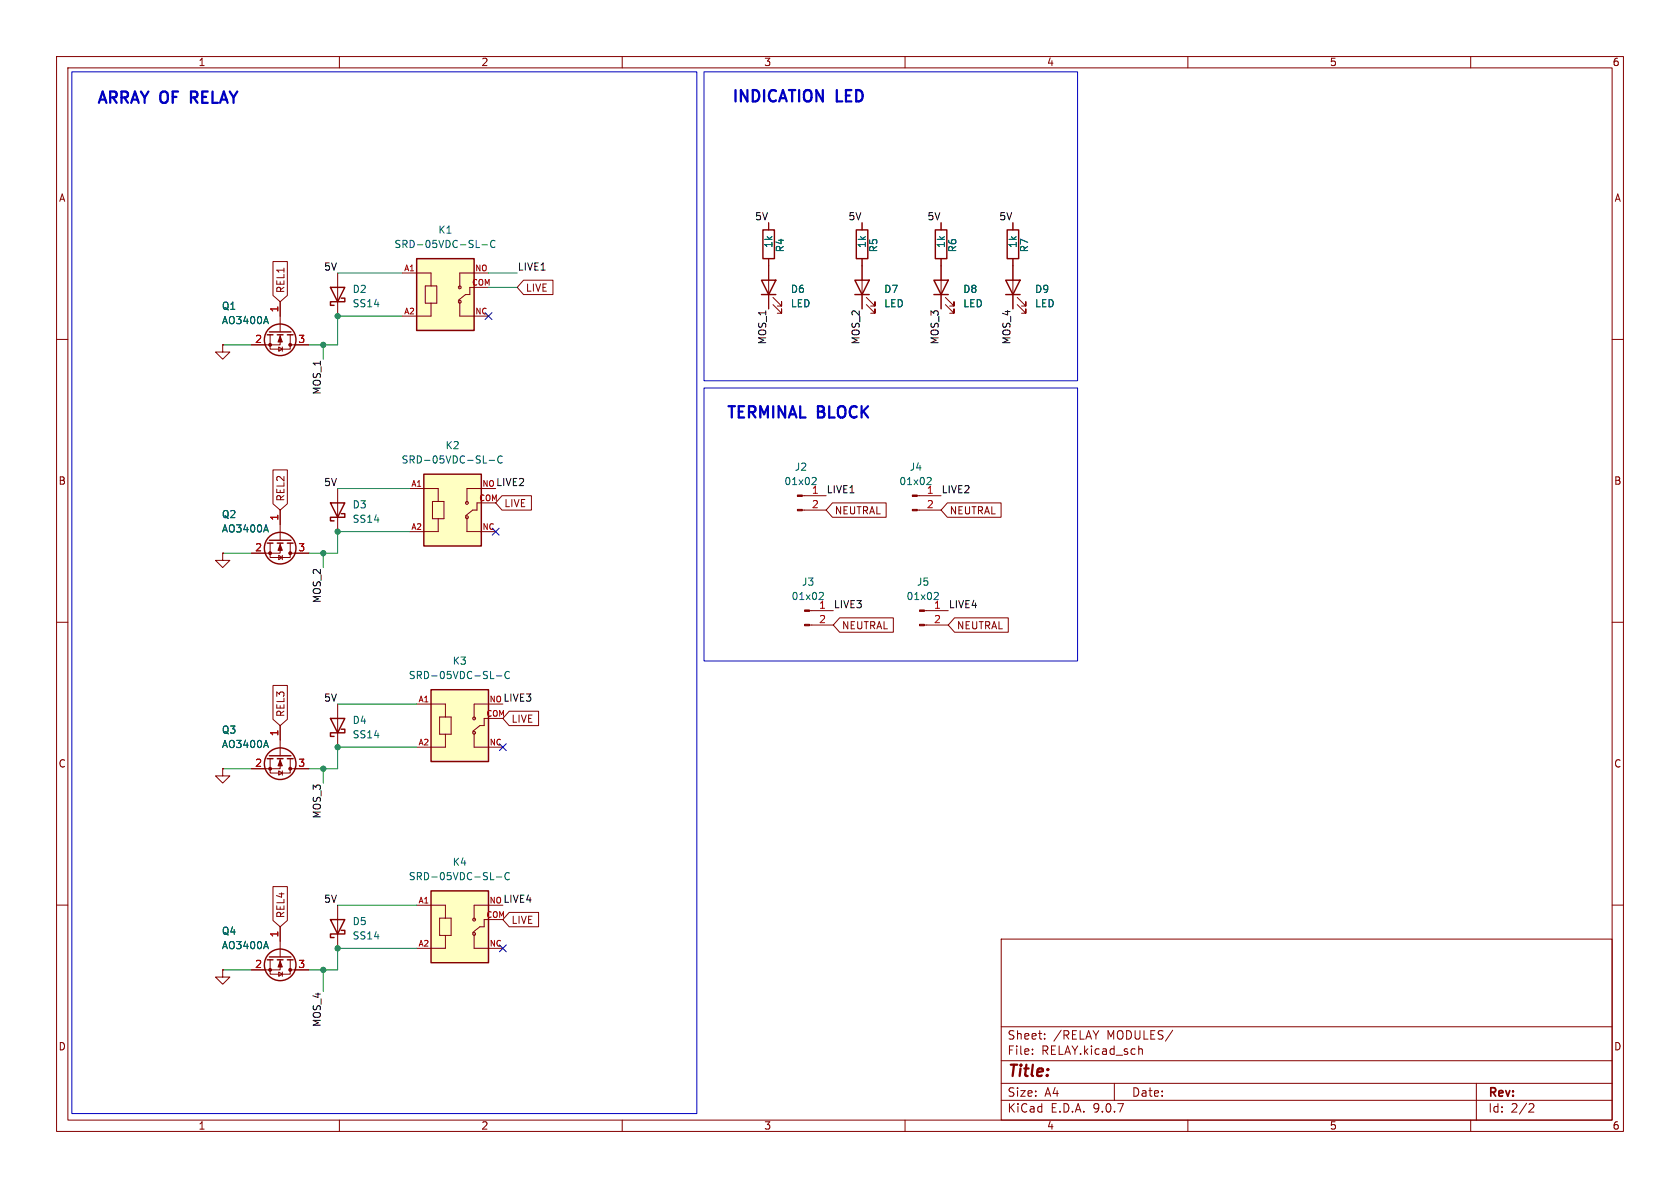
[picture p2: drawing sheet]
<svg xmlns="http://www.w3.org/2000/svg" width="297mm" height="210mm" viewBox="0 0 297 210" stroke-linecap="round" stroke-linejoin="round" font-family="sans-serif">
<g fill="none" stroke="#840000" stroke-width=".18">
<path d="M10 10h277v190h-277zM12 12h273v186h-273zM60 10v2M110 10v2M160 10v2M210 10v2M260 10v2M135.9 39.4v1.2M47.8 59.2v2.5h3.5v-2.5M49.5 59.2v1.8h-5.1M49.5 53.3v5.4M59.7 48.3v7.6"/>
<path d="M135.9 45.7v8.9M136.7 53.8l1.5 1.6v-.8v.8h-.8M136.7 52.6l1.5 1.5v-.8v.8h-.8M10 60h2M49.3 61.3l.6 .4-.6 .4zM49.9 61.3v.8M51.3 61h3.3M285 60h2M47.8 96v2.6h3.5v-2.6M49.3 98.2l.6 .4-.6 .3zM49.5 96v1.8h-5.1M49.5 90.2v5.3"/>
<path d="M49.9 98.2v.7M51.3 97.8h3.3M10 110h2M285 110h2M59.7 124.5v7.6M10 160h2M177 166h108v32h-108zM285 160h2M60 198v2M110 198v2M160 198v2M177 194.5h108"/>
<path d="M177 191.5h108M177 187.5h108M177 181.5h108M182.5 186.3v.1M182.5 185.5v.1M184.7 183.6v.1M184.7 182.8v.1M197 191.5v3M201.4 185.5h.5l.1 .9M210 198v2M260 198v2M261 191.5v6.5"/>
<path d="M270.5 195.1l.5 .1 .2 .3-1 1.1h1"/>
</g>
<g fill="none" stroke="#840000" stroke-width=".25">
<path d="M47.2 59.2h1.1M47.6 58.7h3.8M49 59.2h1M50.8 59.2h1M58.4 50.8h2.6l-1.3 2.5zM60.3 52.7h.7v.6h-2.6v.7h.7M134.6 49.5h2.6l-1.3 2.6zM134.6 52.1h2.6M134.9 40.6h2v5.1h-2zM47.2 96h1.1M47.6 95.5h3.8M49 96h1"/>
<path d="M50.8 96h1M58.4 127h2.6l-1.3 2.5zM60.3 128.9h.7v.6h-2.6v.7h.7"/>
<circle cx="49.5" cy="60.1" r="2.79"/>
<circle cx="49.5" cy="96.9" r="2.79"/>
</g>
<g fill="#840000" stroke="#840000" stroke-width=".18">
<path d="M49.5 96.3l.4 1h-.8z"/>
<path d="M49.5 59.4l.4 1.1h-.8z"/>
<circle cx="51.3" cy="97.8" r=".25"/>
<circle cx="47.8" cy="97.8" r=".25"/>
<circle cx="51.3" cy="61" r=".25"/>
<circle cx="47.8" cy="61" r=".25"/>
</g>
<path d="M47 56l.5 1.2M47 92.8l.5 1.3" fill="none" stroke="#006464" stroke-width=".18"/>
<path d="M73.7 45.7h10.1v12.7h-10.1z" fill="#ffffc2"/>
<g fill="none" stroke="#840000" stroke-width=".18">
<path d="M71.1 48.3h5.1v2.2M75.2 50.5h2v3.1h-2zM76.2 53.6v2.3h-5.1M81.3 53.3v2.6h5.1M83.1 50.8v1.3h-.8l-1.3 1M83.8 50.8h2.6M86.4 48.3h-5.1v2.5M39.4 61v1.2h1.2l-1.2 1.3-1.3-1.3h1.3M39.4 61h.1"/>
<circle cx="81.3" cy="50.8" r=".25"/>
<circle cx="81.3" cy="53.3" r=".25"/>
</g>
<path d="M73.7 45.7h10.1v12.7h-10.1z" fill="none" stroke="#840000" stroke-width=".25"/>
<path d="M85.2 43.3h1M87.5 42.6a.6 .6 0 0 0-.8 .4 .6 .6 0 0 0 .6 .8l.2-.2" fill="none" stroke="#006464" stroke-width=".18"/>
<path d="M74.9 83.8h10.2v12.7h-10.2z" fill="#ffffc2"/>
<g fill="none" stroke="#840000" stroke-width=".18">
<path d="M59.7 86.4v7.6M72.4 86.4h5.1v2.2M76.5 88.6h2v3.1h-2zM77.5 91.7v2.3h-5.1M82.5 91.4v2.6h5.1M84.3 88.9v1.3h-.7l-1.3 1M85.1 88.9h2.5M87.6 86.4h-5.1v2.5"/>
<circle cx="82.5" cy="91.4" r=".25"/>
<circle cx="82.5" cy="88.9" r=".25"/>
</g>
<path d="M58.4 88.9h2.6l-1.3 2.5zM60.3 90.8h.7v.6h-2.6v.7h.7M74.9 83.8h10.2v12.7h-10.2z" fill="none" stroke="#840000" stroke-width=".25"/>
<path d="M86.5 81.4h.9M88.8 80.7a.6 .6 0 0 0-.9 .4 .6 .6 0 0 0 .6 .8l.3-.2" fill="none" stroke="#006464" stroke-width=".18"/>
<path d="M76.2 121.9h10.2v12.7h-10.2z" fill="#ffffc2"/>
<g fill="none" stroke="#840000" stroke-width=".18">
<path d="M166.4 47v7.6M167.1 53.8l1.6 1.6v-.8v.8h-.8M167.1 52.6l1.6 1.5v-.8v.8h-.8M39.4 97.8v1.3h1.2l-1.2 1.2-1.3-1.2h1.3M39.4 97.8h.1M141.8 87.6h4.2M141.8 90.2h4.2M162.2 87.6h4.2M162.2 90.2h4.2M143.1 108h4.2M143.1 110.5h4.2M163.4 108h4.2"/>
<path d="M163.4 110.5h4.2M39.4 135.9v1.3h1.2l-1.2 1.2-1.3-1.2h1.3M39.4 135.9h.1M47.8 134.1v2.6h3.5v-2.6M49.3 136.3l.6 .4-.6 .3zM49.5 134.1v1.8h-5.1M49.5 128.3v5.3M49.9 136.3v.7M51.3 135.9h3.3M73.7 124.5h5v2.2M77.7 126.7h2.1v3.1h-2.1zM78.7 129.8v2.3h-5"/>
<path d="M83.8 129.5v2.6h5.1M85.6 127v1.3h-.8l-1.2 1M86.4 127h2.5M88.9 124.5h-5.1v2.5M59.7 160v7.6"/>
<circle cx="83.8" cy="129.5" r=".25"/>
<circle cx="83.8" cy="127" r=".25"/>
</g>
<g fill="none" stroke="#840000" stroke-width=".25">
<path d="M165.1 49.5h2.5l-1.2 2.6zM165.1 52.1h2.5M47.2 134.1h1.1M47.6 133.6h3.8M49 134.1h1M50.8 134.1h1M76.2 121.9h10.2v12.7h-10.2zM58.4 162.6h2.6l-1.3 2.5zM60.3 164.5h.7v.6h-2.6v.6h.7"/>
<circle cx="49.5" cy="135" r="2.79"/>
</g>
<path d="M143.8 84.4l.4 .1 .1 .3-.8 .9M164.1 84.4l.4 .1 .1 .3-.8 .9M87.8 119.5h.9M90 118.8a.6 .6 0 0 0-.8 .4 .6 .6 0 0 0 .6 .8l.2-.2M145 104.7l.4 .1 .2 .3-.8 .9M165.3 104.7l.5 .1 .1 .3-.8 .9M47 130.9l.5 1.3" fill="none" stroke="#006464" stroke-width=".18"/>
<g fill="#840000" stroke="#840000" stroke-width=".18">
<path d="M162.6 107.8h.8v.3h-.8z"/>
<path d="M162.6 110.4h.8v.2h-.8z"/>
<path d="M141 87.5h.8v.3h-.8z"/>
<path d="M141 90h.8v.3h-.8z"/>
<path d="M142.2 107.8h.9v.3h-.9z"/>
<path d="M142.2 110.4h.9v.2h-.9z"/>
<path d="M161.3 87.5h.9v.3h-.9z"/>
<path d="M161.3 90h.9v.3h-.9z"/>
<path d="M49.5 134.4l.4 1h-.8z"/>
<circle cx="51.3" cy="135.9" r=".25"/>
<circle cx="47.8" cy="135.9" r=".25"/>
</g>
<path d="M76.2 157.5h10.2v12.7h-10.2z" fill="#ffffc2"/>
<g fill="none" stroke="#840000" stroke-width=".18">
<path d="M135.9 39.4v1.2M152.4 39.4v1.2M166.4 39.4v1.2M179.1 39.4v1.2M48.3 46.2h2.5v6l-1.3 1.1-1.2-1.1zM49.5 53.3v2.6M92.6 49.5h5.2v2.6h-5.2l-1.2-1.3zM135.9 45.7v3.8M135.9 52.1v2.5M152.4 45.7v8.9M153.2 53.8l1.5 1.6v-.8v.8h-.8M153.2 52.6l1.5 1.5v-.8v.8h-.8"/>
<path d="M166.4 45.7v3.8M166.4 52.1v2.5M179.1 45.7v8.9M179.8 53.8l1.6 1.6v-.8v.8h-.8M179.8 52.6l1.6 1.5v-.8v.8h-.8M39.4 61h.1M44.4 61h2.6M52.1 61h2.5M39.4 97.8h.1M44.4 97.8h2.6M48.3 83.1h2.5v6l-1.3 1.1-1.2-1.1zM49.5 90.2v2.5"/>
<path d="M52.1 97.8h2.5M88.7 87.6h5.2v2.6h-5.2l-1.1-1.3zM147.2 88.9h9.5v2.5h-9.5l-1.2-1.2zM167.5 88.9h9.5v2.5h-9.5l-1.1-1.2zM148.4 109.2h9.5v2.6h-9.5l-1.1-1.3zM168.8 109.2h9.4v2.6h-9.4l-1.2-1.3zM39.4 135.9h.1M44.4 135.9h2.6M48.3 121.2h2.5v6l-1.3 1.1-1.2-1.1zM49.5 128.3v2.5M52.1 135.9h2.5M90 125.7h5.2v2.6h-5.2l-1.1-1.3z"/>
<path d="M48.3 156.7h2.5v6l-1.3 1.1-1.2-1.1zM39.4 171.5v1.2h1.2l-1.2 1.3-1.3-1.3h1.3M39.4 171.5h.1M47.8 169.7v2.5h3.5v-2.5M49.3 171.8l.6 .4-.6 .4zM49.5 169.7v1.8h-5.1M49.5 163.8v5.4M49.9 171.8v.8M51.3 171.5h3.3M73.7 160h5v2.3M77.7 162.3h2.1v3.1h-2.1zM78.7 165.4v2.2h-5"/>
<path d="M83.8 165.1v2.5h5.1M85.6 162.6v1.2h-.8l-1.2 1M86.4 162.6h2.5M88.9 160h-5.1v2.6M90 161.3h5.2v2.5h-5.2l-1.1-1.2z"/>
<circle cx="83.8" cy="165.1" r=".25"/>
<circle cx="83.8" cy="162.6" r=".25"/>
</g>
<g fill="none" stroke="#840000" stroke-width=".25">
<path d="M151.1 49.5h2.6l-1.3 2.6zM151.1 52.1h2.6M151.4 40.6h2v5.1h-2zM165.4 40.6h2v5.1h-2zM177.8 49.5h2.5l-1.2 2.6zM177.8 52.1h2.5M178.1 40.6h2v5.1h-2zM76.2 157.5h10.2v12.7h-10.2zM47.2 169.7h1.1M47.6 169.2h3.8M49 169.7h1M50.8 169.7h1"/>
<circle cx="49.5" cy="170.6" r="2.79"/>
</g>
<path d="M47 56l.5 1.2M47 92.8l.5 1.3M47 130.9l.5 1.3M87.8 155h.9M90 154.4a.6 .6 0 0 0-.8 .4 .6 .6 0 0 0 .6 .7l.2-.1M47 166.4l.5 1.3" fill="none" stroke="#006464" stroke-width=".18"/>
<g fill="#840000" stroke="#840000" stroke-width=".18">
<path d="M49.5 169.9l.4 1h-.8z"/>
<circle cx="51.3" cy="171.4" r=".25"/>
<circle cx="47.8" cy="171.4" r=".25"/>
</g>
<g fill="none" stroke="#009600" stroke-width=".18">
<path d="M59.7 48.3h11.4M71.1 55.9h-11.4v5.1h-5.1M86.4 48.3h5M86.4 50.8h5M39.4 61h5M57.1 61v2.5M39.4 97.8h5M57.1 97.8v2.5M59.7 86.4h12.7M72.4 94h-12.7v3.8h-5.1M39.4 135.9h5M57.1 135.9v2.5"/>
<path d="M59.7 124.5h14M73.7 132.1h-14v3.8h-5.1M39.4 171.5h5M57.1 171.5v3.8M59.7 160h14M73.7 167.6h-14v3.9h-5.1"/>
</g>
<path d="M85.8 55.3l1.2 1.2M87 55.3l-1.2 1.2M87 93.4l1.2 1.2M88.2 93.4l-1.2 1.2M88.3 131.5l1.2 1.2M89.5 131.5l-1.2 1.2M88.3 167l1.2 1.2M89.5 167l-1.2 1.2" fill="none" stroke="#000084" stroke-width=".18"/>
<path d="M12.7 12.7h110.5v184.2h-110.5zM124.5 12.7h66v54.6h-66zM124.5 68.6h66v48.2h-66z" fill="none" stroke="#0000c2" stroke-width=".18"/>
<g fill="#009600" stroke="#009600" stroke-width=".18">
<circle cx="59.7" cy="132.1" r=".46"/>
<circle cx="57.1" cy="97.8" r=".46"/>
<circle cx="59.7" cy="55.9" r=".46"/>
<circle cx="57.1" cy="61" r=".46"/>
<circle cx="59.7" cy="94" r=".46"/>
<circle cx="59.7" cy="167.6" r=".46"/>
<circle cx="57.1" cy="135.9" r=".46"/>
<circle cx="57.1" cy="171.5" r=".46"/>
</g>
<g font-size="2.8" fill="#0000c2">
<text x="16.9" y="18.9">ARRAY OF</text>
<text x="34.5" y="18.9">RELAY</text>
<text x="129.2" y="18.6">INDICATION</text>
<text x="147.9" y="18.6">LED</text>
<text x="128.2" y="74.5">TERMINAL BLOCK</text>
</g>
<text font-size="2.8" fill="#840000" x="178" y="190.9">Title:</text>
<g font-size="2.1" fill="#840000">
<text x="178" y="184">Sheet:</text>
<text x="186.2" y="184">/RELAY</text>
<text x="195.7" y="184">MODULES/</text>
<text x="178" y="186.7">File:</text>
<text x="184.1" y="186.7">RELAY.kicad_sch</text>
<text x="178" y="196.9">KiCad</text>
<text x="178" y="194.1">Size:</text>
<text x="184.7" y="194.1">A4</text>
<text x="185.7" y="196.9">E.D.A.</text>
<text x="193.3" y="196.9">9.0.7</text>
<text x="200" y="194.1">Date:</text>
<text x="263" y="194.3">Rev:</text>
<text x="263" y="196.9">Id:</text>
<text x="267.1" y="196.9">2/2</text>
</g>
<g font-size="1.8" fill="#840000">
<text x="35" y="11.9">1</text>
<text x="85" y="11.9">2</text>
<text x="135" y="11.9">3</text>
<text x="185" y="11.9">4</text>
<text x="235" y="11.9">5</text>
<text x="285" y="11.9">6</text>
<text x="10.3" y="35.9">A</text>
<text x="285.3" y="35.9">A</text>
<text x="50.5" y="51.9" transform="rotate(-90 50.5 51.9)">REL1</text>
<text x="92.9" y="51.8">LIVE</text>
<text x="10.3" y="85.9">B</text>
<text x="50.5" y="88.7" transform="rotate(-90 50.5 88.7)">REL2</text>
<text x="89.1" y="89.9">LIVE</text>
<text x="285.3" y="85.9">B</text>
<text x="147.5" y="91.1">NEUTRAL</text>
<text x="167.8" y="91.1">NEUTRAL</text>
<text x="148.7" y="111.4">NEUTRAL</text>
<text x="169.1" y="111.4">NEUTRAL</text>
<text x="50.5" y="126.8" transform="rotate(-90 50.5 126.8)">REL3</text>
<text x="90.3" y="128">LIVE</text>
<text x="10.3" y="135.9">C</text>
<text x="285.3" y="135.9">C</text>
<text x="50.5" y="162.4" transform="rotate(-90 50.5 162.4)">REL4</text>
<text x="90.3" y="163.5">LIVE</text>
<text x="10.3" y="185.9">D</text>
<text x="285.3" y="185.9">D</text>
<text x="35" y="199.9">1</text>
<text x="85" y="199.9">2</text>
<text x="135" y="199.9">3</text>
<text x="185" y="199.9">4</text>
<text x="235" y="199.9">5</text>
<text x="285" y="199.9">6</text>
</g>
<g font-size="1.8" fill="#006464">
<text x="77.4" y="41.5">K1</text>
<text x="69.6" y="44">SRD-05VDC-SL-C</text>
<text x="136.8" y="43.9" transform="rotate(-90 136.8 43.9)">1k</text>
<text x="138.8" y="44.7" transform="rotate(-90 138.8 44.7)">R4</text>
<text x="153.3" y="43.9" transform="rotate(-90 153.3 43.9)">1k</text>
<text x="155.3" y="44.7" transform="rotate(-90 155.3 44.7)">R5</text>
<text x="167.2" y="43.9" transform="rotate(-90 167.2 43.9)">1k</text>
<text x="169.3" y="44.7" transform="rotate(-90 169.3 44.7)">R6</text>
<text x="179.9" y="43.9" transform="rotate(-90 179.9 43.9)">1k</text>
<text x="182" y="44.7" transform="rotate(-90 182 44.7)">R7</text>
<text x="62.2" y="52">D2</text>
<text x="139.7" y="52">D6</text>
<text x="156.2" y="52">D7</text>
<text x="170.2" y="52">D8</text>
<text x="182.9" y="52">D9</text>
<text x="39.1" y="57.5">AO3400A</text>
<text x="39.1" y="55">Q1</text>
<text x="62.2" y="54.5">SS14</text>
<text x="139.7" y="54.5">LED</text>
<text x="156.2" y="54.5">LED</text>
<text x="170.2" y="54.5">LED</text>
<text x="182.9" y="54.5">LED</text>
<text x="70.9" y="82.1">SRD-05VDC-SL-C</text>
<text x="78.7" y="79.6">K2</text>
<text x="140.4" y="83.4">J2</text>
<text x="160.7" y="83.4">J4</text>
<text x="138.6" y="86">01x02</text>
<text x="143.4" y="87.4">1</text>
<text x="158.9" y="86">01x02</text>
<text x="163.8" y="87.4">1</text>
<text x="39.1" y="94.3">AO3400A</text>
<text x="39.1" y="91.8">Q2</text>
<text x="62.2" y="90.1">D3</text>
<text x="62.2" y="92.6">SS14</text>
<text x="139.8" y="106.3">01x02</text>
<text x="141.7" y="103.7">J3</text>
<text x="144.7" y="107.7">1</text>
<text x="160.2" y="106.3">01x02</text>
<text x="162" y="103.7">J5</text>
<text x="165" y="107.7">1</text>
<text x="79.9" y="117.7">K3</text>
<text x="72.2" y="120.2">SRD-05VDC-SL-C</text>
<text x="39.1" y="129.9">Q3</text>
<text x="62.2" y="128.2">D4</text>
<text x="62.2" y="130.7">SS14</text>
<text x="39.1" y="132.4">AO3400A</text>
<text x="72.2" y="155.8">SRD-05VDC-SL-C</text>
<text x="79.9" y="153.3">K4</text>
<text x="39.1" y="168">AO3400A</text>
<text x="39.1" y="165.5">Q4</text>
<text x="62.2" y="163.7">D5</text>
<text x="62.2" y="166.3">SS14</text>
</g>
<g font-size="1.8" fill="#0f0f0f">
<text x="133.4" y="39">5V</text>
<text x="149.9" y="39">5V</text>
<text x="163.9" y="39">5V</text>
<text x="176.6" y="39">5V</text>
<text x="57.2" y="47.9">5V</text>
<text x="91.4" y="47.9">LIVE1</text>
<text x="135.5" y="61" transform="rotate(-90 135.5 61)">MOS_1</text>
<text x="152.1" y="61" transform="rotate(-90 152.1 61)">MOS_2</text>
<text x="166" y="61" transform="rotate(-90 166 61)">MOS_3</text>
<text x="178.7" y="61" transform="rotate(-90 178.7 61)">MOS_4</text>
<text x="56.8" y="69.9" transform="rotate(-90 56.8 69.9)">MOS_1</text>
<text x="57.2" y="86">5V</text>
<text x="87.6" y="86">LIVE2</text>
<text x="146" y="87.3">LIVE1</text>
<text x="166.4" y="87.3">LIVE2</text>
<text x="56.8" y="106.7" transform="rotate(-90 56.8 106.7)">MOS_2</text>
<text x="147.3" y="107.6">LIVE3</text>
<text x="167.6" y="107.6">LIVE4</text>
<text x="57.2" y="124.1">5V</text>
<text x="88.9" y="124.1">LIVE3</text>
<text x="56.8" y="144.8" transform="rotate(-90 56.8 144.8)">MOS_3</text>
<text x="57.2" y="159.7">5V</text>
<text x="88.9" y="159.7">LIVE4</text>
<text x="56.8" y="181.6" transform="rotate(-90 56.8 181.6)">MOS_4</text>
</g>
<g font-size="1.8" fill="#a90000">
<text x="49.3" y="55.3" transform="rotate(-90 49.3 55.3)">1</text>
<text x="45" y="60.7">2</text>
<text x="52.6" y="60.7">3</text>
<text x="143.4" y="89.9">2</text>
<text x="163.8" y="89.9">2</text>
<text x="49.3" y="92.1" transform="rotate(-90 49.3 92.1)">1</text>
<text x="45" y="97.5">2</text>
<text x="52.6" y="97.5">3</text>
<text x="144.7" y="110.2">2</text>
<text x="165" y="110.2">2</text>
<text x="49.3" y="130.2" transform="rotate(-90 49.3 130.2)">1</text>
<text x="45" y="135.6">2</text>
<text x="52.6" y="135.6">3</text>
<text x="49.3" y="165.8" transform="rotate(-90 49.3 165.8)">1</text>
<text x="45" y="171.2">2</text>
<text x="52.6" y="171.2">3</text>
</g>
<g font-size="1.4" fill="#a90000">
<text x="71.3" y="48">A1</text>
<text x="83.3" y="50.5">COM</text>
<text x="83.9" y="48">NO</text>
<text x="71.3" y="55.6">A2</text>
<text x="83.9" y="55.6">NC</text>
<text x="72.6" y="86.1">A1</text>
<text x="84.6" y="88.6">COM</text>
<text x="85.2" y="86.1">NO</text>
<text x="72.6" y="93.7">A2</text>
<text x="85.2" y="93.7">NC</text>
<text x="73.9" y="124.2">A1</text>
<text x="86.4" y="124.2">NO</text>
<text x="73.9" y="131.8">A2</text>
<text x="85.9" y="126.7">COM</text>
<text x="86.5" y="131.8">NC</text>
<text x="73.9" y="159.8">A1</text>
<text x="86.4" y="159.8">NO</text>
<text x="73.9" y="167.4">A2</text>
<text x="85.9" y="162.3">COM</text>
<text x="86.5" y="167.4">NC</text>
</g>
</svg>
